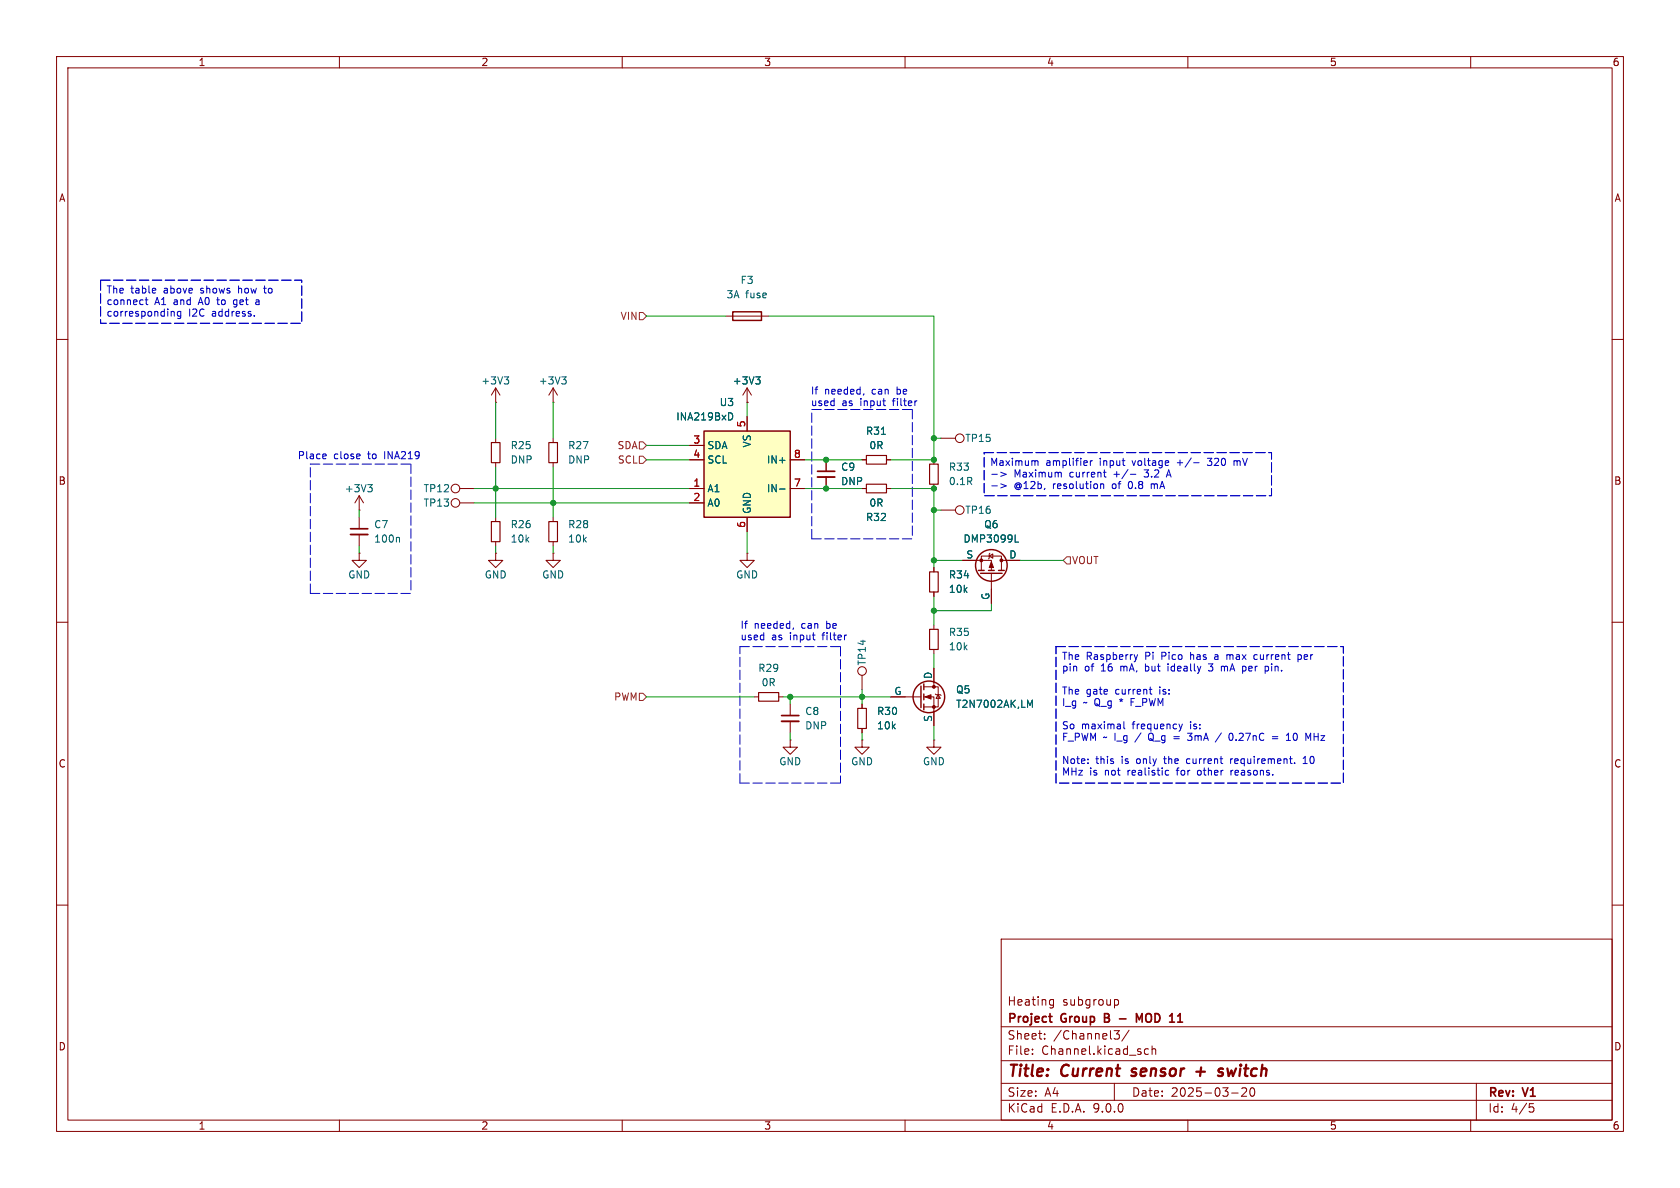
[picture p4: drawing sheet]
<svg xmlns="http://www.w3.org/2000/svg" width="297mm" height="210mm" viewBox="0 0 297 210" stroke-linecap="round" stroke-linejoin="round" font-family="sans-serif">
<g fill="none" stroke="#840000" stroke-width=".18">
<path d="M10 10h277v190h-277zM12 12h273v186h-273zM60 10v2M110 10v2M160 10v2M210 10v2M260 10v2M10 60h2M97.8 71.1h.1M97.8 68.6l-.8 1.3M97.8 68.6l.8 1.3M97.8 68.6v2.5"/>
<path d="M132.1 71.1h.1M132.1 68.6l-.8 1.3M132.1 68.6l.7 1.3M132.1 68.6v2.5M285 60h2M63.5 97.8v1.3h1.3l-1.3 1.2-1.3-1.2h1.3M63.5 97.8h.1M63.5 90.2h.1M63.5 87.6v2.6M63.5 91.4v2.1M63.5 94.5v2M63.5 87.6l-.8 1.3"/>
<path d="M63.5 87.6l.8 1.3M10 110h2M165.1 100.3v.8M165.1 104.6v.8M165.1 118.1v3.3M285 110h2M152.4 130.8v1.3h1.3l-1.3 1.3-1.3-1.3h1.3M152.4 130.8h.1M152.4 124.5v.7M152.4 128.8v.7M157.5 123.2h5.3M163.3 121.4h2.6v3.6h-2.6"/>
<path d="M163.3 123.2h1.8v5.1M165.1 130.8v1.3h1.3l-1.3 1.3-1.3-1.3h1.3M165.1 130.8h.1M165.4 122.7l.1 .1h.7l.2 .1M165.9 122.8l.3 .6h-.7zM10 160h2M177 166h108v32h-108zM185.7 177.6h.5M185.7 176.8h.5M186.2 176.7v1.2l-.1 .2-.4 .1M197 176.8l.5-.1 .2 .3v.4l-.1 .2h-.6M285 160h2"/>
<path d="M60 198v2M110 198v2M160 198v2M177 194.5h108M177 191.5h108M177 187.5h108M177 181.5h108M182.5 186.3v.1M182.5 185.5v.1M184.7 183.6v.1M184.7 182.8v.1M197 182.2h.9l-.5 .6 .4 .1v.7l-.2 .1-.6-.1"/>
<path d="M197 191.5v3M199.6 182.1l-1.3 2M202.3 186.1l.3 .3 .4-.1M203 185.5l-.4-.1-.3 .3M203.7 185.5l.2-.1 .3 .1 .1 .9M203.7 184.9v1.5M210 198v2M217.7 193.2h1.2M219.5 192.4l.6-.1 .2 .1 .1 .3-.9 1.1h.9M221.1 192.4l.2-.1a.81 .81 0 0 1 .6 .6 .81 .81 0 0 1-.3 .8l-.1 .1a.81 .81 0 0 1-.4-1.4zM260 198v2M261 191.5v6.5"/>
<path d="M270.4 195.1h.7M270.5 195.7h.4l.3 .3-.2 .5-.5 .1"/>
</g>
<path d="M200 190.1l.2 .1M200.2 189l-.1 .3 .1 .1M211.5 189.4h1.5M212.3 188.7l-.1 1.5M215.6 189l.2-.1 .4 .1M215.7 189.5l.4 .1 .1 .3-.3 .3h-.4M217 188.9l.2 1.3" fill="none" stroke="#840000" stroke-width=".4"/>
<path d="M62 93.5h3M185.4 179.7h.6M195.3 179.9h.5M195.8 179.2h-.5v1.5h.5M208.2 179.6l.4-.4v1.5M185.7 180.6l.3 .1M197.9 180.1h1.2M200.9 180.7v-1.5l.5 1.1 .5-1.1v1.5M208.2 180.7h.9" fill="none" stroke="#840000" stroke-width=".3"/>
<path d="M99.3 66.6h.8l-.4 .5M99.8 67.1l.3 .2v.3l-.3 .3M133.6 66.6h.8l-.4 .5M134.1 67.1l.3 .2v.3l-.3 .3M65 85.7h.8l-.4 .5M65.6 86.2l.2 .2v.3l-.2 .2M70.4 95l.2 .2v.6M181.7 123.8l.4 .9 .4-.9v1.2" fill="none" stroke="#006464" stroke-width=".18"/>
<path d="M164.3 101.1h1.6v3.5h-1.6zM151.6 125.2h1.6v3.6h-1.6z" fill="none" stroke="#840000" stroke-width=".2"/>
<path d="M62 94.5h3" fill="none" stroke="#840000" stroke-width=".33"/>
<g fill="none" stroke="#840000" stroke-width=".25">
<path d="M162.8 121.3v3.8M163.3 120.9v1M163.3 122.7v1M163.3 124.5v1"/>
<circle cx="164.2" cy="123.2" r="2.79"/>
</g>
<g fill="#840000" stroke="#840000" stroke-width=".18">
<path d="M163.6 123.2l1-.4v.8z"/>
<circle cx="165.1" cy="121.4" r=".25"/>
<circle cx="165.1" cy="125" r=".25"/>
</g>
<path d="M124.5 76.2h15.2v15.2h-15.2z" fill="#ffffc2"/>
<g fill="none" stroke="#840000" stroke-width=".25">
<path d="M129.5 55.1h5.1v1.5h-5.1zM124.5 76.2h15.2v15.2h-15.2zM173 100.8h1M173.4 101.3h3.8M174.8 100.8h1M176.5 100.8h1"/>
<circle cx="175.3" cy="99.9" r="2.79"/>
</g>
<g fill="none" stroke="#840000" stroke-width=".18">
<path d="M128.3 55.9h7.6M87.6 71.1h.1M87.6 68.6v2.5M87.6 77.5v.7M87.6 68.6l-.7 1.3M87.6 68.6l.8 1.3M97.8 77.5v.7M121.9 78.7h2.6M132.1 71.1h.1M132.1 73.7v2.5M166.4 77.5h2.5M81.3 86.4h2.5"/>
<path d="M81.3 88.9h2.5M87.6 97.8v1.3h1.3l-1.3 1.2-1.2-1.2h1.2M87.6 97.8h.1M87.6 81.8v.8M87.6 91.4v.8M87.6 95.8v.7M97.8 97.8v1.3h1.3l-1.3 1.2-1.3-1.2h1.3M97.8 97.8h.1M97.8 81.8v.8M97.8 91.4v.8M97.8 95.8v.7M121.9 81.3h2.6"/>
<path d="M121.9 86.4h2.6M121.9 88.9h2.6M132.1 97.8v1.3h1.2l-1.2 1.2-1.3-1.2h1.3M132.1 97.8h.1M132.1 91.4v2.6M139.7 81.3h2.5M139.7 86.4h2.5M146 81.3v2M146 84.3v2.1M152.4 81.3h.8M152.4 86.4h.8M156.7 81.3h.8"/>
<path d="M156.7 86.4h.8M165.1 81.3v.7M165.1 85.6v.8M166.4 90.2h2.5M170.2 99.1h5.1v1.7M174.9 98.3l.6-.4v.8zM175 97.8l-.1 .1v.8l-.1 .1M177 99.1h3.3M152.4 119.4v2.5M165.1 100.3v.8M165.1 104.6v.8M165.1 110.5v.8"/>
<path d="M165.1 114.8v.8M165.1 118.1v2.6M173.5 100.8v-2.5h3.5v2.5M175.3 101.3v5.4M133.3 123.2h.8M137.7 123.2h.7M139.7 130.8v1.3h1.3l-1.3 1.3-1.3-1.3h1.3M139.7 130.8h.1M139.7 124.5v2M139.7 127.5v2M152.4 124.5v.7M152.4 128.8v.7"/>
<path d="M157.5 123.2h2.5M165.1 125.7v2.6"/>
<circle cx="169.7" cy="77.5" r=".76"/>
<circle cx="80.5" cy="86.4" r=".76"/>
<circle cx="80.5" cy="88.9" r=".76"/>
<circle cx="169.7" cy="90.2" r=".76"/>
<circle cx="152.4" cy="118.6" r=".76"/>
</g>
<path d="M89.1 66.6h.8l-.4 .5M89.7 67.1l.2 .2v.3l-.2 .3M129.1 73a.68 .68 0 0 1 .4 .6 .68 .68 0 0 1-.4 .6M133.6 66.6h.8l-.4 .5M134.1 67.1l.3 .2v.3l-.3 .3M155.8 76.8h.7M137.8 86.5h1M179.5 95.8h.6M181.7 123.8l.4 .9 .4-.9v1.2" fill="none" stroke="#006464" stroke-width=".18"/>
<path d="M86.9 78.2h1.5v3.6h-1.5zM97 78.2h1.6v3.6h-1.6zM86.9 92.2h1.5v3.6h-1.5zM97 92.2h1.6v3.6h-1.6zM153.2 85.6h3.5v1.5h-3.5zM153.2 80.5h3.5v1.5h-3.5zM164.3 82h1.6v3.6h-1.6zM164.3 111.3h1.6v3.5h-1.6zM134.1 122.4h3.6v1.6h-3.6z" fill="none" stroke="#840000" stroke-width=".2"/>
<path d="M144.5 83.3h3.1M138.2 126.5h3" fill="none" stroke="#840000" stroke-width=".3"/>
<path d="M144.5 84.3h3.1M138.2 127.5h3" fill="none" stroke="#840000" stroke-width=".33"/>
<g fill="#840000" stroke="#840000" stroke-width=".18">
<path d="M175.3 99.3l.3 1h-.7z"/>
<circle cx="177" cy="99.1" r=".25"/>
<circle cx="173.5" cy="99.1" r=".25"/>
</g>
<path d="M113 55.2h.7l.6 .7-.6 .6h-.7zM113 78.1h.7l.6 .6-.6 .7h-.7zM113 80.6h.7l.6 .7-.6 .6h-.7zM188.6 98.4h.6v1.3h-.6l-.6-.6zM113 122.6h.7l.6 .6-.6 .6h-.7z" fill="none" stroke="#725600" stroke-width=".18"/>
<g fill="none" stroke="#0000c2" stroke-width=".18" stroke-dasharray="1.7 .6">
<path d="M17.8 49.5h35.5v7.7h-35.5zM143.5 72.4h17.8M161.3 72.4v22.9M54.9 82h17.7M72.6 82v22.9M143.5 95.3h17.8M143.5 95.3v-22.9M174 80h50.8v7.6h-50.8zM54.9 104.9h17.7M54.9 104.9v-22.9M130.8 114.3h17.8M148.6 114.3v24.1"/>
<path d="M186.7 114.3h50.8v24.1h-50.8zM130.8 138.4v-24.1M130.8 138.4h17.8"/>
</g>
<g fill="none" stroke="#009600" stroke-width=".18">
<path d="M114.3 55.9h14M135.9 55.9h29.2v25.4h-7.6M87.6 71.1v6.4M97.8 71.1v6.4M114.3 78.7h7.6M132.1 71.1v2.6M165.1 77.5h1.3M63.5 90.2v1.2M63.5 96.5v1.3M83.8 88.9h38.1M83.8 86.4h38.1M87.6 82.6v8.8"/>
<path d="M87.6 96.5v1.3M97.8 82.6v8.8M97.8 96.5v1.3M114.3 81.3h7.6M132.1 94v3.8M142.2 86.4h10.2M142.2 81.3h10.2M157.5 86.4h7.6v13.9M165.1 99.1h5.1M165.1 90.2h1.3M180.3 99.1h7.7M165.1 105.4v5.1"/>
<path d="M165.1 115.6v2.5M175.3 106.7v1.3h-10.2M114.3 123.2h19M138.4 123.2h19.1M139.7 123.2v1.3M139.7 129.5v1.3M152.4 121.9v2.6M152.4 129.5v1.3M165.1 128.3v2.5"/>
</g>
<g fill="none" stroke="#0000c2" stroke-width=".18">
<path d="M25.7 53h.5M25.8 52.6v1.1l.4 .1M27.5 51v.3l-.6 .1M30.4 55l.4 .2v.7M32 55.1l-.4-.1-.2 .3 .1 .5h.5M32 55v1.1l-.3 .2h-.3M41.3 54.2l.2 .1M41.5 53l-.2 .2v.4l.2 .2M45 55.8v.1M45.6 53l-.3 .1M45.7 53.4h-.3l-.2 .1 .1 .3h.4M46.6 51h.5"/>
<path d="M46.8 50.5v1.2M152.7 69.6l-.1 .2M162 70.9h.1M57.5 80.2l.2 .4-.6 .1M57.6 81l-.1 .1M175.3 83.8h1M175.3 85.9h1M176.9 83.5l1 .3-1 .4M176.9 85.5l1 .4-1 .4M183 81.5h.4l.1 .8M187.6 83.7v.6M192.2 81.5v.2l-.6 .2"/>
<path d="M192.8 81.4v.9M193.1 81.4l-.3 .3M194.6 85.5v.9M194.6 85.6l.2-.1 .3 .1v.8M195.2 84.1l.3 .2M199.8 83.8h1M203.5 85.5v.9M203.7 85.5l-.2 .1M206.3 84h.6M206.6 83.1l-.4 1.2M211 81.8h1M213.4 81h.8"/>
<path d="M213.4 82.2l.2 .1M218.2 81.4v.9M218.5 81.4l-.3 .2M140.3 111l-.1 .2M149.5 112.3h.2M200.5 115.7l.3 .9M200.8 116.6l-.1 .3M201.1 115.7l-.3 .9M206.5 117.8v.8M213.6 117.3h.8l-.4 .5h.2M213.6 118.5l.6 .1M214.9 115.7l-.1 .1"/>
<path d="M214.9 116.1l-.2 .2 .2 .3M216.1 117.8l.4 .2M217.3 115.7l-.4 .1M220.2 117.8l.1 .2-.1 .6M222.3 115.8l-.4-.1-.2 .3 .1 .5h.5M224 117.8l.3 .2v.4l-.3 .2M229.5 115.8l.3-.1 .3 .3-.1 .5h-.5M229.5 115.7v1.3M192.3 134.9v.1M192.3 134.2v.1M198.7 127.6v1.1l.2 .1M203.2 121.9h.4"/>
<path d="M203.3 122.5l.3 .2M206.1 137h.5M206.1 136.2h.5M207.5 130.6h1M208.4 128l.3 .8M208.7 128.8l-.1 .3M209 128l-.3 .8M209.9 129.6h.8l-.4 .5h.2M209.9 130.8l.6 .1M210 134.1l-.2 .3v.3l.2 .3M211.8 136.2l-.1 .2 .1 .6M215.9 129.6l-1.1 1.6"/>
<path d="M217.4 129.7l.2-.1a.68 .68 0 0 1 .4 .7 .68 .68 0 0 1-.4 .6l-.2-.1-.1-.4zM217.6 134.1v.9M217.6 136.2v.8M217.9 134.1l-.3 .3M218 136.2l-.4 .2M224.9 130.6h1M224.9 130.2h1M227.4 130.9h.7M227.4 130l.4-.4v1.3M228.7 129.9v.7M228.9 134.9v.1M230.4 135h.7"/>
<path d="M230.4 134.1l.3-.4v1.3M231.3 130.5l.4-.9v1.3"/>
</g>
<g fill="#009600" stroke="#009600" stroke-width=".18">
<circle cx="87.6" cy="86.4" r=".46"/>
<circle cx="146" cy="81.3" r=".46"/>
<circle cx="146" cy="86.4" r=".46"/>
<circle cx="97.8" cy="88.9" r=".46"/>
<circle cx="139.7" cy="123.2" r=".46"/>
<circle cx="165.1" cy="108" r=".46"/>
<circle cx="165.1" cy="86.4" r=".46"/>
<circle cx="165.1" cy="77.5" r=".46"/>
<circle cx="165.1" cy="81.3" r=".46"/>
<circle cx="152.4" cy="123.2" r=".46"/>
<circle cx="165.1" cy="99.1" r=".46"/>
<circle cx="165.1" cy="90.2" r=".46"/>
</g>
<g font-size="2.8" fill="#840000">
<text x="178" y="190.9">Title:</text>
<text x="187.7" y="190.9">Current</text>
<text x="200.9" y="190.9">sensor</text>
<text x="213.1" y="190.9">+</text>
<text x="217.9" y="190.9">switch</text>
</g>
<g font-size="2.1" fill="#840000">
<text x="178" y="178">Heating</text>
<text x="187.8" y="178">subgroup</text>
<text x="178" y="184">Sheet:</text>
<text x="178" y="181.2">Project</text>
<text x="186.2" y="184">/Channel3/</text>
<text x="187.7" y="181.2">Group</text>
<text x="195.9" y="181.2">B</text>
<text x="202.8" y="181.2">MOD</text>
<text x="178" y="186.7">File:</text>
<text x="184.1" y="186.7">Channel.kicad_sch</text>
<text x="178" y="196.9">KiCad</text>
<text x="178" y="194.1">Size:</text>
<text x="184.7" y="194.1">A4</text>
<text x="185.7" y="196.9">E.D.A.</text>
<text x="193.3" y="196.9">9.0.0</text>
<text x="200" y="194.1">Date:</text>
<text x="207" y="194.1">2025-03-20</text>
<text x="263" y="194.3">Rev:</text>
<text x="263" y="196.9">Id:</text>
<text x="267.1" y="196.9">4/5</text>
<text x="269.4" y="194.3">V1</text>
</g>
<g font-size="1.8" fill="#840000">
<text x="35" y="11.9">1</text>
<text x="85" y="11.9">2</text>
<text x="135" y="11.9">3</text>
<text x="185" y="11.9">4</text>
<text x="235" y="11.9">5</text>
<text x="285" y="11.9">6</text>
<text x="10.3" y="35.9">A</text>
<text x="285.3" y="35.9">A</text>
<text x="10.3" y="85.9">B</text>
<text x="285.3" y="85.9">B</text>
<text x="10.3" y="135.9">C</text>
<text x="285.3" y="135.9">C</text>
<text x="10.3" y="185.9">D</text>
<text x="285.3" y="185.9">D</text>
<text x="35" y="199.9">1</text>
<text x="85" y="199.9">2</text>
<text x="135" y="199.9">3</text>
<text x="185" y="199.9">4</text>
<text x="235" y="199.9">5</text>
<text x="285" y="199.9">6</text>
</g>
<g font-size="1.8" fill="#0000c2">
<text x="18.7" y="52.2">The</text>
<text x="23.1" y="52.2">table</text>
<text x="29.1" y="52.2">above</text>
<text x="35.7" y="52.2">shows</text>
<text x="42.6" y="52.2">how</text>
<text x="47.4" y="52.2">to</text>
<text x="18.7" y="54.3">connect</text>
<text x="18.7" y="56.3">corresponding</text>
<text x="27.3" y="54.3">A1</text>
<text x="30.8" y="54.3">and</text>
<text x="33.3" y="56.3">I2C</text>
<text x="35.4" y="54.3">A0</text>
<text x="37.6" y="56.3">address.</text>
<text x="38.9" y="54.3">to</text>
<text x="41.9" y="54.3">get</text>
<text x="46.1" y="54.3">a</text>
<text x="143.3" y="69.9">If</text>
<text x="143.3" y="72">used</text>
<text x="145.8" y="69.9">needed,</text>
<text x="148.8" y="72">as</text>
<text x="152.2" y="72">input</text>
<text x="154.2" y="69.9">can</text>
<text x="158.1" y="72">filter</text>
<text x="158.8" y="69.9">be</text>
<text x="52.5" y="81.4">Place</text>
<text x="59" y="81.4">close</text>
<text x="65.2" y="81.4">to</text>
<text x="68.2" y="81.4">INA219</text>
<text x="174.9" y="82.7">Maximum</text>
<text x="184.9" y="82.7">amplifier</text>
<text x="194.5" y="82.7">input</text>
<text x="200.5" y="82.7">voltage</text>
<text x="208.5" y="82.7">+/-</text>
<text x="214.2" y="82.7">320</text>
<text x="219" y="82.7">mV</text>
<text x="179.3" y="84.7">Maximum</text>
<text x="179.3" y="86.8">@12b,</text>
<text x="186.2" y="86.8">resolution</text>
<text x="189.2" y="84.7">current</text>
<text x="196.9" y="86.8">of</text>
<text x="197.1" y="84.7">+/-</text>
<text x="199.9" y="86.8">0.8</text>
<text x="202.8" y="84.7">3.2</text>
<text x="204.1" y="86.8">mA</text>
<text x="207" y="84.7">A</text>
<text x="130.8" y="111.4">If</text>
<text x="130.8" y="113.4">used</text>
<text x="133.3" y="111.4">needed,</text>
<text x="136.4" y="113.4">as</text>
<text x="139.7" y="113.4">input</text>
<text x="141.8" y="111.4">can</text>
<text x="145.7" y="113.4">filter</text>
<text x="146.4" y="111.4">be</text>
<text x="187.6" y="117">The</text>
<text x="187.6" y="119">pin</text>
<text x="191.7" y="119">of</text>
<text x="192" y="117">Raspberry</text>
<text x="194.8" y="119">16</text>
<text x="198.4" y="119">mA,</text>
<text x="202.6" y="117">Pi</text>
<text x="202.9" y="119">but</text>
<text x="205.6" y="117">Pico</text>
<text x="207.1" y="119">ideally</text>
<text x="210.9" y="117">has</text>
<text x="214.6" y="119">3</text>
<text x="215.4" y="117">a</text>
<text x="216.9" y="119">mA</text>
<text x="217.7" y="117">max</text>
<text x="220.9" y="119">per</text>
<text x="222.7" y="117">current</text>
<text x="225.1" y="119">pin.</text>
<text x="230.7" y="117">per</text>
<text x="187.6" y="123.1">The</text>
<text x="187.6" y="125.2">I_g</text>
<text x="191.5" y="125.2">~ Q_g</text>
<text x="192" y="123.1">gate</text>
<text x="197.3" y="123.1">current</text>
<text x="198.2" y="125.2">*</text>
<text x="200.4" y="125.2">F_PWM</text>
<text x="205.2" y="123.1">is:</text>
<text x="187.6" y="129.2">So</text>
<text x="187.6" y="131.3">F_PWM ~ I_g</text>
<text x="191.2" y="129.2">maximal</text>
<text x="200.3" y="129.2">frequency</text>
<text x="201" y="131.3">/</text>
<text x="203.5" y="131.3">Q_g</text>
<text x="210.7" y="129.2">is:</text>
<text x="210.9" y="131.3">3mA</text>
<text x="218.5" y="131.3">0.27nC</text>
<text x="229.1" y="131.3">10</text>
<text x="232.7" y="131.3">MHz</text>
<text x="187.6" y="135.4">Note:</text>
<text x="187.6" y="137.4">MHz</text>
<text x="192.6" y="137.4">is</text>
<text x="193.7" y="135.4">this</text>
<text x="195.4" y="137.4">not</text>
<text x="198.4" y="135.4">is</text>
<text x="199.6" y="137.4">realistic</text>
<text x="201.2" y="135.4">only</text>
<text x="206.3" y="135.4">the</text>
<text x="208.5" y="137.4">for</text>
<text x="210.4" y="135.4">current</text>
<text x="212.4" y="137.4">other</text>
<text x="218.4" y="135.4">requirement.</text>
<text x="218.4" y="137.4">reasons.</text>
<text x="231.5" y="135.4">10</text>
</g>
<g font-size="1.8" fill="#006464">
<text x="128.3" y="52.9">3A</text>
<text x="130.8" y="50.4">F3</text>
<text x="131.8" y="52.9">fuse</text>
<text x="85" y="68.2">+3V3</text>
<text x="95.1" y="68.2">+3V3</text>
<text x="127.1" y="72">U3</text>
<text x="129.4" y="68.2">+3V3</text>
<text x="119.5" y="74.5">INA219BxD</text>
<text x="153" y="77.1">R31</text>
<text x="90.2" y="82.1">DNP</text>
<text x="90.2" y="79.6">R25</text>
<text x="100.3" y="82.1">DNP</text>
<text x="100.3" y="79.6">R27</text>
<text x="125" y="79.6">SDA</text>
<text x="125" y="82.1">SCL</text>
<text x="132.9" y="79.2" transform="rotate(-90 132.9 79.2)">VS</text>
<text x="135.5" y="82.1">IN+</text>
<text x="148.6" y="83.4">C9</text>
<text x="153.6" y="79.6">0R</text>
<text x="167.6" y="83.4">R33</text>
<text x="170.5" y="78.3">TP15</text>
<text x="60.9" y="87.2">+3V3</text>
<text x="74.8" y="89.8">TP13</text>
<text x="74.8" y="87.2">TP12</text>
<text x="125" y="87.2">A1</text>
<text x="125" y="89.8">A0</text>
<text x="135.5" y="87.2">IN-</text>
<text x="148.6" y="86">DNP</text>
<text x="153.6" y="89.8">0R</text>
<text x="167.6" y="86">0.1R</text>
<text x="66" y="93.6">C7</text>
<text x="90.2" y="93.6">R26</text>
<text x="100.3" y="93.6">R28</text>
<text x="132.9" y="90.9" transform="rotate(-90 132.9 90.9)">GND</text>
<text x="153" y="92.3">R32</text>
<text x="170.5" y="91">TP16</text>
<text x="173.9" y="93.6">Q6</text>
<text x="66" y="96.1">100n</text>
<text x="90.2" y="96.1">10k</text>
<text x="100.3" y="96.1">10k</text>
<text x="170.2" y="96.1">DMP3099L</text>
<text x="170.7" y="98.8">S</text>
<text x="178.3" y="98.8">D</text>
<text x="61.5" y="102.5">GND</text>
<text x="85.6" y="102.5">GND</text>
<text x="95.8" y="102.5">GND</text>
<text x="130" y="102.5">GND</text>
<text x="167.6" y="105">10k</text>
<text x="167.6" y="102.5">R34</text>
<text x="175" y="106.1" transform="rotate(-90 175 106.1)">G</text>
<text x="167.6" y="112.6">R35</text>
<text x="133.9" y="119">R29</text>
<text x="153.3" y="117.7" transform="rotate(-90 153.3 117.7)">TP14</text>
<text x="167.6" y="115.2">10k</text>
<text x="134.5" y="121.5">0R</text>
<text x="158" y="122.9">G</text>
<text x="164.8" y="120.1" transform="rotate(-90 164.8 120.1)">D</text>
<text x="168.9" y="125.3">T2N7002AK,LM</text>
<text x="168.9" y="122.8">Q5</text>
<text x="142.2" y="126.6">C8</text>
<text x="142.2" y="129.1">DNP</text>
<text x="154.9" y="129.1">10k</text>
<text x="154.9" y="126.6">R30</text>
<text x="164.8" y="127.7" transform="rotate(-90 164.8 127.7)">S</text>
<text x="137.7" y="135.5">GND</text>
<text x="150.4" y="135.5">GND</text>
<text x="163.1" y="135.5">GND</text>
</g>
<g font-size="1.8" fill="#725600">
<text x="109.6" y="56.7">VIN</text>
<text x="109.1" y="79.6">SDA</text>
<text x="109.1" y="82.1">SCL</text>
<text x="189.4" y="99.9">VOUT</text>
<text x="108.5" y="124.1">PWM</text>
</g>
<g font-size="1.8" fill="#a90000">
<text x="131.8" y="75.6" transform="rotate(-90 131.8 75.6)">5</text>
<text x="122.5" y="78.5">3</text>
<text x="122.5" y="81">4</text>
<text x="140.3" y="81">8</text>
<text x="122.5" y="86.1">1</text>
<text x="122.5" y="88.6">2</text>
<text x="140.3" y="86.1">7</text>
<text x="131.8" y="93.4" transform="rotate(-90 131.8 93.4)">6</text>
</g>
</svg>
